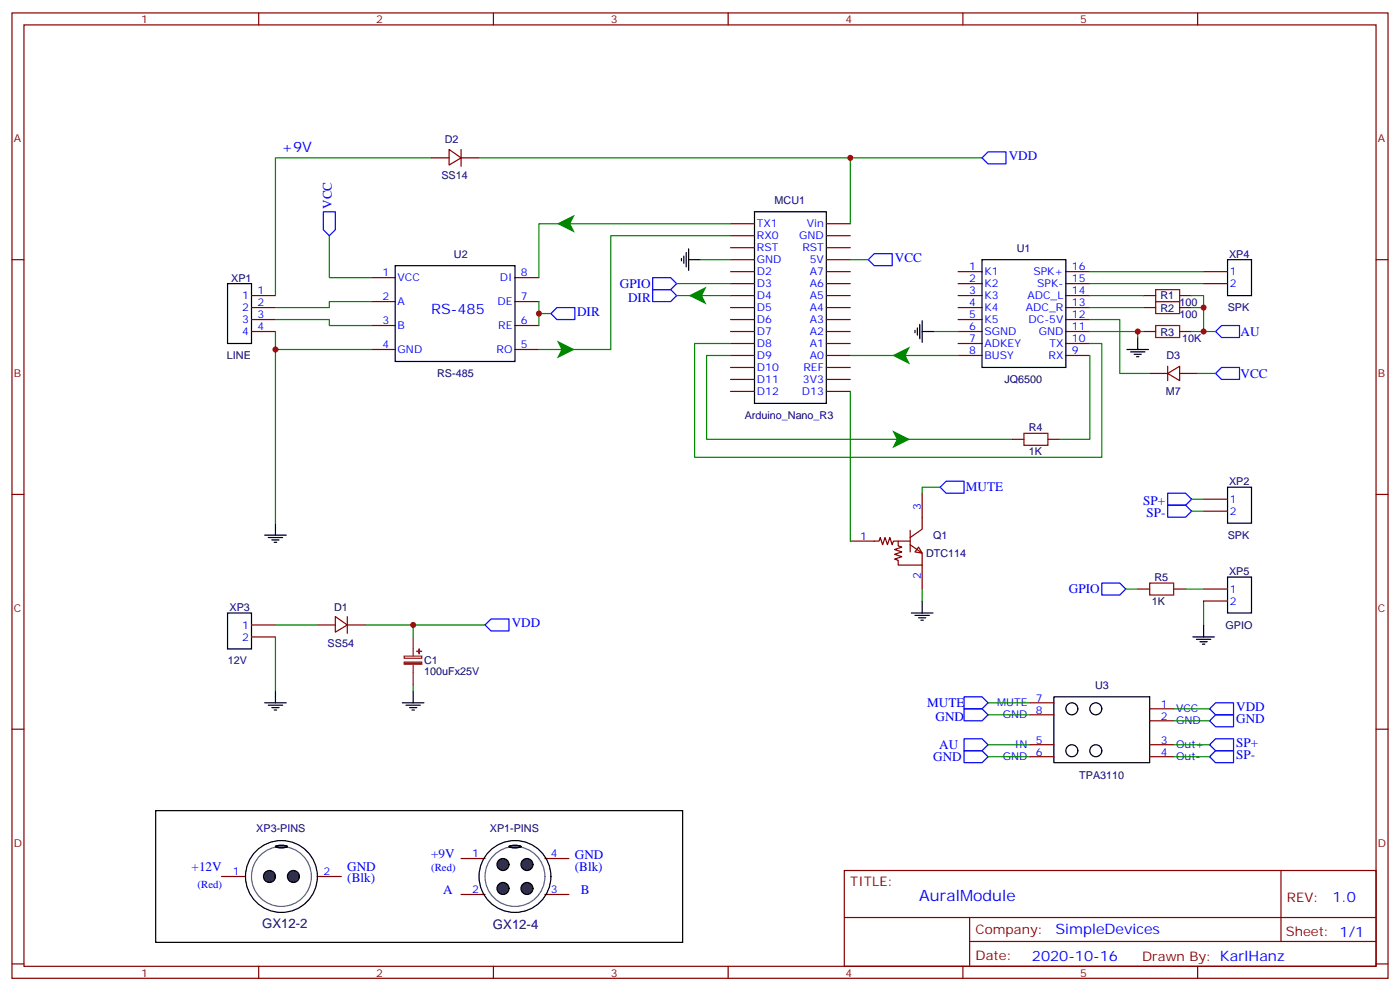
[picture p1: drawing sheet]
<svg xmlns="http://www.w3.org/2000/svg" width="412mm" height="292mm" viewBox="0 0 412 292" stroke-linecap="round" stroke-linejoin="round" font-family="sans-serif">
<g fill="none" stroke="#870000" stroke-width=".35">
<path d="M3.5 3.8h405.4v284.3h-405.4zM7.1 7.3h398.2v277.3h-398.2zM76.2 3.8v3.5M145.3 3.8v3.5M214.5 3.8v3.5M283.6 3.8v3.5M352.8 3.8v3.5M3.5 76.5h3.6M215.2 76.5h7M215.2 65.9h7M215.2 69.4h7M215.2 73h7"/>
<path d="M243.4 76.5h7.1M243.4 65.9h7.1M243.4 69.4h7.1M243.4 73h7.1M405.3 76.5h3.6M74.1 87.1h7M74.1 90.6h7M74.1 94.1h7M74.1 97.6h7M109.4 81.8h7M109.4 88.8h7M109.4 95.9h7"/>
<path d="M151.7 81.8h7M151.7 88.8h7M151.7 95.9h7M215.2 80h7M215.2 83.5h7M215.2 87.1h7M215.2 90.6h7M215.2 94.1h7M215.2 97.6h7M243.4 80h7.1M243.4 83.5h7.1M243.4 87.1h7.1"/>
<path d="M243.4 90.6h7.1M243.4 94.1h7.1M243.4 97.6h7.1M109.4 102.9h7M151.7 102.9h7M215.2 101.2h7M215.2 104.7h7M215.2 108.2h7M215.2 111.8h7M215.2 115.3h7M243.4 101.2h7.1M243.4 104.7h7.1"/>
<path d="M243.4 108.2h7.1M243.4 111.8h7.1M243.4 115.3h7.1M3.5 145.6h3.6M405.3 145.6h3.6M3.5 214.8h3.6M405.3 214.8h3.6M135.8 252.9h7.1M160.5 252.9h7.1M248.7 256.4h156.6v28.2h-156.6zM377.3 256.4v20.9M135.8 263.5h7.1"/>
<path d="M160.5 263.5h7.1M248.7 270.2h156.5M285.6 277.3h119.6M285.6 270.2v14.2M3.5 283.9h3.6M76.2 284.6v3.5M145.3 284.6v3.5M214.5 284.6v3.5M283.6 284.6v3.5M352.8 284.6v3.5M405.3 283.9h3.6"/>
</g>
<path d="M116.4 78.2h35.3v28.3h-35.3zM222.2 62.4h21.2v56.4h-21.2zM67 83.5h7.1v17.7h-7.1z" fill="none" stroke="#000" stroke-width=".35"/>
<g fill="#333" stroke="#000" stroke-width=".35">
<circle cx="155.2" cy="254.6" r="1.76"/>
<circle cx="148.2" cy="254.6" r="1.76"/>
<circle cx="148.2" cy="261.7" r="1.76"/>
<circle cx="155.2" cy="261.7" r="1.76"/>
</g>
<circle cx="151.7" cy="258.2" r="8.8" fill="none" stroke="#666" stroke-width=".35"/>
<g fill="none" stroke="#000" stroke-width=".35">
<path d="M289.3 76.5h24.7v31.7h-24.7zM361.6 76.5h7.1v10.6h-7.1zM310.4 205.2h28.3v19.4h-28.3zM45.9 238.8h155.2v38.8h-155.2zM150 249.2a5.1 5.1 0 0 1 3.5 .1 4.6 4.6 0 0 1-3.6 0z"/>
<circle cx="315.7" cy="208.8" r="1.76"/>
<circle cx="322.8" cy="208.8" r="1.76"/>
<circle cx="315.7" cy="221.1" r="1.76"/>
<circle cx="322.8" cy="221.1" r="1.76"/>
<circle cx="151.7" cy="258.2" r="10.6"/>
</g>
<g fill="none" stroke="#870000" stroke-width=".35">
<path d="M282.2 97.6h7.1M282.2 94.1h7.1M282.2 90.6h7.1M282.2 87.1h7.1M282.2 83.5h7.1M282.2 80h7.1M314 97.6h7M314 94.1h7M314 90.6h7M314 87.1h7M314 83.5h7M314 80h7"/>
<path d="M354.5 83.5h7.1M354.5 80h7.1M282.2 104.7h7.1M282.2 101.2h7.1M314 104.7h7M314 101.2h7M303.4 219.4h7M303.4 210.5h7M303.4 207h7M338.7 208.8h7M338.7 212.3h7M338.7 219.4h7"/>
<path d="M303.4 222.9h7M338.7 222.9h7"/>
</g>
<path d="M215.2 65.9h-56.5v15.9M215.2 69.4h-35.3v33.5h-21.2M81.1 97.6v5.3h28.3M81.1 94.1h15.9v1.8h12.4M109.4 88.8h-12.4v1.8h-15.9M158.7 88.8v7.1M158.7 92.4h3.6" fill="none" stroke="#008700" stroke-width=".35"/>
<path d="M162.3 92.4l1.7-1.8h5.3v3.5h-5.3zM192.3 85.3h5.3l1.7 1.8-1.7 1.7h-5.3z" fill="none" stroke="#00f" stroke-width=".35"/>
<path d="M270.6 161.1l1 1.8-2.1-.3z" fill="#fff" stroke="#870000" stroke-width=".35"/>
<g fill="none" stroke="#870000" stroke-width=".35">
<path d="M127 46.5h5.3M132.3 44l3.5 2.5-3.5 2.1zM135.8 46.5h5.3M135.8 44v5M336.9 87.1h3.5M336.9 90.6h3.5M336.9 97.6h3.5M347.5 87.1h3.5M347.5 90.6h3.5M347.5 97.6h3.5M338.7 110h5.3M344 110l3.5-2.1v4.2z"/>
<path d="M344 107.9v4.2M347.5 110h5.3M298.1 129.4h3.5M308.7 129.4h3.5M250.5 159.4h8.4l.4-1.1 .7 2.1 .7-2.1 .7 2.1 .7-2.1 .7 2.1 .4-1h4.9M264.6 159.4v1.4l1 .3-2.1 .8 2.1 .7-2.1 .7 2.1 .7-2.1 .7 1.1 .3v1.4h7v-3.5l-3.5-2.5M268.1 156.2v6.4M271.6 145.3v10.6l-3.5 2.4M354.5 147h7.1M354.5 150.6h7.1M271.6 166.4v7.1M74.1 184.1h7"/>
<path d="M74.1 187.6h7M93.5 184.1h5.3M98.8 181.6l3.5 2.5-3.5 2.1zM102.3 184.1h5.3M102.3 181.6v4.9M65.3 258.2h7M93.5 258.2h7"/>
</g>
<g fill="none" stroke="#00f" stroke-width=".35">
<path d="M291 44.7h5.3v3.6h-5.3l-1.7-1.8zM95.2 62.4h3.6v5.3l-1.8 1.7-1.8-1.7zM255.8 76.5l1.7-1.8h5.3v3.5h-5.3zM358.1 97.6l1.7-1.7h5.3v3.5h-5.3zM358.1 110l1.7-1.8h5.3v3.6h-5.3zM276.9 143.5l1.8-1.8h5.3v3.6h-5.3zM344 145.3h5.2l1.8 1.7-1.8 1.8h-5.2zM344 148.8h5.2l1.8 1.8-1.8 1.7h-5.2zM142.9 184.1l1.7-1.8h5.3v3.5h-5.3zM284 205.2h5.3l1.7 1.8-1.7 1.8h-5.3zM284 208.8h5.3l1.7 1.7-1.7 1.8h-5.3zM284 217.6h5.3l1.7 1.8-1.7 1.7h-5.3z"/>
<path d="M356.3 208.8l1.8-1.8h5.3v3.5h-5.3zM356.3 212.3l1.8-1.8h5.3v3.6h-5.3zM356.3 219.4l1.8-1.8h5.3v3.5h-5.3zM284 221.1h5.3l1.7 1.8-1.7 1.7h-5.3zM356.3 222.9l1.8-1.8h5.3v3.5h-5.3z"/>
</g>
<g fill="none" stroke="#008700" stroke-width=".35">
<path d="M127 46.5h-45.9v40.6M141.1 46.5h109.4v19.4M250.5 46.5h38.8M97 69.4v12.4h12.4M206.4 76.5h8.8M250.5 76.5h5.3M199.3 87.1h15.9M275.2 97.6h7M321 97.6h14.1v1.8M321 94.1h8.8v15.9h8.9M321 80h33.5M321 83.5h33.5"/>
<path d="M321 87.1h15.9M321 90.6h15.9M335.1 97.6h1.8M351 87.1h3.5v3.5h-3.5M354.5 90.6v7h-3.5M354.5 97.6h3.6M81.1 102.9v51.2M215.2 104.7h-7.1v24.7h90M215.2 101.2h-10.6v33.5h120v-33.5h-3.6M250.5 115.3v44.1M250.5 104.7h31.7M321 104.7v24.7h-8.8"/>
<path d="M352.8 110h5.3M351 147h3.5M351 150.6h3.5M81.1 187.6v15.9M81.1 184.1h12.4M107.6 184.1h35.3M121.7 184.1v3.5M121.7 201.7v1.8M291 219.4h12.4M291 210.5h12.4M291 207h12.4M345.7 208.8h10.6"/>
<path d="M345.7 212.3h10.6M345.7 219.4h10.6M291 222.9h12.4M345.7 222.9h10.6"/>
</g>
<g fill="none" stroke="#000" stroke-width=".35">
<path d="M200.7 76.1v.7M201.4 75.4v2.1M202.1 74.4v4.2M202.8 76.5h3.6M202.8 73.3v6.4M269.5 97.3v.7M270.2 96.6v2.1M270.9 95.5v4.3M271.6 94.5v6.3M271.6 97.6h3.6M335.1 99.4v3.5M332 102.9h6.3"/>
<path d="M333 103.6h4.3M334.1 104.4h2.1M334.8 105.1h.7M78 157.6h6.3M79 158.3h4.3M80.1 159h2.1M80.8 159.7h.7M81.1 154.1v3.5M361.6 143.5h7.1v10.6h-7.1zM271.6 177v3.6M67 180.6h7.1v10.5h-7.1zM268.5 180.6h6.3"/>
<path d="M269.5 181.3h4.3M270.6 182h2.1M271.3 182.7h.7M78 207h6.3M79 207.7h4.3M80.1 208.4h2.1M80.8 209.1h.7M81.1 203.5v3.5M118.5 207h6.4M119.6 207.7h4.2M120.6 208.4h2.2M121.4 209.1h.7"/>
<path d="M121.7 203.5v3.5"/>
</g>
<path d="M340.4 85.3h7.1v3.5h-7.1zM340.4 88.8h7.1v3.6h-7.1zM340.4 95.9h7.1v3.5h-7.1zM301.6 127.6h7.1v3.6h-7.1z" fill="none" stroke="#a10000" stroke-width=".35"/>
<path d="M119.1 193.3h5.1v.6h-5.1zM121.7 187.6v5.7M121.7 195.7v6" fill="none" stroke="#8c2424" stroke-width=".35"/>
<g fill="#8c2424" stroke="#8c2424" stroke-width=".35">
<path d="M119.1 195h5.1v.7h-5.1z"/>
<path d="M122.8 191.8l1.4 .1z"/>
<path d="M123.4 191.1l.1 1.4z"/>
</g>
<g fill="#333" stroke="#000" stroke-width=".35">
<circle cx="86.4" cy="258.2" r="1.76"/>
<circle cx="79.4" cy="258.2" r="1.76"/>
</g>
<circle cx="82.9" cy="258.2" r="8.8" fill="none" stroke="#666" stroke-width=".35"/>
<g fill="none" stroke="#000" stroke-width=".35">
<path d="M361.6 170h7.1v10.6h-7.1zM351.4 187.6h6.3M352.4 188.3h4.3M353.5 189h2.1M354.2 189.7h.7M354.5 184.1v3.5M81.2 249.2a5.1 5.1 0 0 1 3.5 .1 4.6 4.6 0 0 1-3.6 0z"/>
<circle cx="82.9" cy="258.2" r="10.6"/>
</g>
<path d="M199.3 83.5h15.9M276.9 143.5h-5.3v1.8M271.6 173.5v3.5M331.6 173.5h3.5M349.2 173.5h5.3M354.5 177v7.1" fill="none" stroke="#008700" stroke-width=".35"/>
<path d="M192.3 81.8h5.3l1.7 1.7-1.7 1.8h-5.3zM324.6 171.7h5.2l1.8 1.8-1.8 1.8h-5.2z" fill="none" stroke="#00f" stroke-width=".35"/>
<path d="M335.1 173.5h3.6M345.7 173.5h3.5M354.5 173.5h7.1M354.5 177h7.1" fill="none" stroke="#870000" stroke-width=".35"/>
<path d="M338.7 171.7h7v3.6h-7z" fill="none" stroke="#a10000" stroke-width=".35"/>
<g fill="#060">
<path d="M262.8 104.7l5.3-2.6-1.3 2.6 1.3 2.7z"/>
<path d="M202.8 87.1l5.3-2.7-1.3 2.7 1.3 2.6z"/>
<path d="M262.8 126.8l5.3 2.6-5.3 2.6 1.3-2.6z"/>
<path d="M164 65.9l5.3-2.6-1.3 2.6 1.3 2.6z"/>
<path d="M164 100.3l5.3 2.6-5.3 2.7 1.4-2.7z"/>
</g>
<g fill="#c00">
<circle cx="158.8" cy="92.4" r=".88"/>
<circle cx="354.5" cy="90.6" r=".88"/>
<circle cx="354.5" cy="97.6" r=".88"/>
<circle cx="335.1" cy="97.6" r=".88"/>
<circle cx="81.1" cy="102.9" r=".88"/>
<circle cx="250.5" cy="46.5" r=".88"/>
<circle cx="121.7" cy="184.1" r=".88"/>
</g>
<text font-size="4.6" fill="#00f" x="270.8" y="265.4">AuralModule</text>
<g font-size="4.2" fill="#00f">
<text x="82.9" y="44.7">+9V</text>
<text x="127" y="92.4">RS-485</text>
<text x="392.5" y="265.7">1.0</text>
<text x="310.9" y="275.2">SimpleDevices</text>
<text x="304" y="283">2020-10-16</text>
</g>
<g font-size="3.9" fill="#00f">
<text x="297.1" y="47.2">VDD</text>
<text x="97.7" y="61.6" transform="rotate(-90 97.7 61.6)">VCC</text>
<text x="263.6" y="77.2">VCC</text>
<text x="182.6" y="84.8">GPIO</text>
<text x="185" y="88.8">DIR</text>
<text x="170" y="93.2">DIR</text>
<text x="365.4" y="98.9">AU</text>
<text x="365.4" y="111.2">VCC</text>
<text x="284.5" y="144.6">MUTE</text>
<text x="336.7" y="148.9">SP+</text>
<text x="337.7" y="152.4">SP-</text>
<text x="314.9" y="174.7">GPIO</text>
<text x="150.7" y="184.8">VDD</text>
<text x="273.1" y="208.3">MUTE</text>
<text x="364.2" y="209.5">VDD</text>
<text x="275.6" y="212.4">GND</text>
<text x="364.2" y="213">GND</text>
<text x="276.7" y="220.7">AU</text>
<text x="364.2" y="220.1">SP+</text>
<text x="274.9" y="224.2">GND</text>
<text x="364.2" y="223.6">SP-</text>
<text x="56.4" y="256.4">+12V</text>
<text x="102.3" y="256.4">GND</text>
<text x="127" y="252.7">+9V</text>
<text x="169.3" y="256.4">(Blk)</text>
<text x="169.3" y="252.9">GND</text>
<text x="102.3" y="259.9">(Blk)</text>
<text x="130.5" y="263.5">A</text>
<text x="171.1" y="263.5">B</text>
</g>
<g font-size="3.9" fill="#800">
<text x="250.5" y="261">TITLE:</text>
<text x="379.1" y="265.7">REV:</text>
<text x="287.4" y="275.2">Company:</text>
<text x="378.7" y="275.8">Sheet: 1/1</text>
<text x="287.4" y="282.9">Date:</text>
<text x="336.4" y="282.9">Drawn By: KarlHanz</text>
</g>
<g font-size="3.9" fill="#000080">
<text x="77.2" y="273.4">GX12-2</text>
<text x="145.2" y="273.6">GX12-4</text>
</g>
<g font-size="3.2" fill="#800">
<text x="41.6" y="6.8">1</text>
<text x="110.8" y="6.8">2</text>
<text x="179.9" y="6.8">3</text>
<text x="249.1" y="6.8">4</text>
<text x="318.2" y="6.8">5</text>
<text x="4.1" y="41.9">A</text>
<text x="405.9" y="41.9">A</text>
<text x="4.1" y="111.1">B</text>
<text x="405.9" y="111.1">B</text>
<text x="4.1" y="180.2">C</text>
<text x="405.9" y="180.2">C</text>
<text x="4.1" y="249.3">D</text>
<text x="405.9" y="249.3">D</text>
<text x="41.6" y="287.6">1</text>
<text x="110.8" y="287.6">2</text>
<text x="179.9" y="287.6">3</text>
<text x="249.1" y="287.6">4</text>
<text x="318.2" y="287.6">5</text>
</g>
<g font-size="3.2" fill="#000080">
<text x="131" y="42.3">D2</text>
<text x="130" y="52.8">SS14</text>
<text x="228.2" y="60">MCU1</text>
<text x="133.7" y="75.9">U2</text>
<text x="299.5" y="74.1">U1</text>
<text x="362.1" y="75.9">XP4</text>
<text x="68.1" y="83">XP1</text>
<text x="341.9" y="88.2">R1</text>
<text x="341.9" y="91.8">R2</text>
<text x="347.5" y="90">100</text>
<text x="347.5" y="93.5">100</text>
<text x="361.7" y="91.7">SPK</text>
<text x="341.9" y="98.8">R3</text>
<text x="348.3" y="100.6">10K</text>
<text x="66.9" y="105.8">LINE</text>
<text x="343.6" y="105.9">D3</text>
<text x="128.8" y="111.1">RS-485</text>
<text x="295.9" y="112.9">JQ6500</text>
<text x="343.4" y="116.4">M7</text>
<text x="219.4" y="123.4">Arduino_Nano_R3</text>
<text x="303.1" y="127">R4</text>
<text x="303.1" y="134.1">1K</text>
<text x="362.1" y="142.9">XP2</text>
<text x="274.9" y="158.8">Q1</text>
<text x="361.7" y="158.8">SPK</text>
<text x="272.8" y="164">DTC114</text>
<text x="340.1" y="171.1">R5</text>
<text x="362.1" y="169.3">XP5</text>
<text x="67.6" y="179.8">XP3</text>
<text x="98.4" y="179.8">D1</text>
<text x="339.3" y="178.2">1K</text>
<text x="361" y="185.2">GPIO</text>
<text x="96.5" y="190.4">SS54</text>
<text x="67.1" y="195.7">12V</text>
<text x="125" y="195.7">C1</text>
<text x="125" y="198.9">100uFx25V</text>
<text x="322.6" y="202.9">U3</text>
<text x="317.9" y="229.3">TPA3110</text>
<text x="75.5" y="245.2">XP3-PINS</text>
<text x="144.3" y="245.2">XP1-PINS</text>
</g>
<g font-size="3.2" fill="#00f">
<text x="223" y="70.5">RX0</text>
<text x="223" y="67">TX1</text>
<text x="235.4" y="70.5">GND</text>
<text x="237.7" y="67">Vin</text>
<text x="223" y="77.5">GND</text>
<text x="223" y="74">RST</text>
<text x="236.4" y="74">RST</text>
<text x="238.5" y="77.5">5V</text>
<text x="112.6" y="81.4">1</text>
<text x="117.1" y="82.8">VCC</text>
<text x="147.2" y="82.8">DI</text>
<text x="153.5" y="81.4">8</text>
<text x="223" y="81.1">D2</text>
<text x="238.5" y="81.1">A7</text>
<text x="285.5" y="83.2">2</text>
<text x="285.5" y="79.7">1</text>
<text x="290" y="81.1">K1</text>
<text x="304.4" y="81.1">SPK+</text>
<text x="315.7" y="79.7">16</text>
<text x="315.7" y="83.2">15</text>
<text x="362.3" y="81.1">1</text>
<text x="71.4" y="88.1">1</text>
<text x="75.8" y="86.7">1</text>
<text x="112.6" y="88.5">2</text>
<text x="117.1" y="89.9">A</text>
<text x="146.5" y="89.9">DE</text>
<text x="153.5" y="88.5">7</text>
<text x="223" y="88.1">D4</text>
<text x="223" y="84.6">D3</text>
<text x="238.5" y="84.6">A6</text>
<text x="238.5" y="88.1">A5</text>
<text x="285.5" y="86.7">3</text>
<text x="290" y="88.1">K3</text>
<text x="290" y="84.6">K2</text>
<text x="302.7" y="88.1">ADC_L</text>
<text x="305.5" y="84.6">SPK-</text>
<text x="315.7" y="86.7">14</text>
<text x="362.3" y="84.6">2</text>
<text x="71.4" y="91.7">2</text>
<text x="71.4" y="95.2">3</text>
<text x="75.8" y="90.2">2</text>
<text x="75.8" y="93.8">3</text>
<text x="112.6" y="95.5">3</text>
<text x="153.5" y="95.5">6</text>
<text x="223" y="95.2">D6</text>
<text x="223" y="91.7">D5</text>
<text x="238.5" y="91.7">A4</text>
<text x="238.5" y="95.2">A3</text>
<text x="285.5" y="93.8">5</text>
<text x="285.5" y="90.2">4</text>
<text x="290" y="95.2">K5</text>
<text x="290" y="91.7">K4</text>
<text x="302.2" y="91.7">ADC_R</text>
<text x="303" y="95.2">DC-5V</text>
<text x="315.7" y="90.2">13</text>
<text x="315.7" y="93.8">12</text>
<text x="71.4" y="98.7">4</text>
<text x="75.8" y="97.3">4</text>
<text x="117.1" y="96.9">B</text>
<text x="146.8" y="96.9">RE</text>
<text x="223" y="98.7">D7</text>
<text x="238.5" y="98.7">A2</text>
<text x="285.5" y="100.8">7</text>
<text x="285.5" y="97.3">6</text>
<text x="290" y="98.7">SGND</text>
<text x="306" y="98.7">GND</text>
<text x="315.7" y="97.3">11</text>
<text x="315.7" y="100.8">10</text>
<text x="112.6" y="102.6">4</text>
<text x="117.1" y="104">GND</text>
<text x="146.3" y="104">RO</text>
<text x="153.5" y="102.6">5</text>
<text x="223" y="105.8">D9</text>
<text x="223" y="102.2">D8</text>
<text x="238.5" y="102.2">A1</text>
<text x="238.5" y="105.8">A0</text>
<text x="285.5" y="104.4">8</text>
<text x="290" y="105.8">BUSY</text>
<text x="290" y="102.2">ADKEY</text>
<text x="308.9" y="105.8">RX</text>
<text x="309.1" y="102.2">TX</text>
<text x="315.7" y="104.4">9</text>
<text x="223" y="112.8">D11</text>
<text x="223" y="109.3">D10</text>
<text x="236.5" y="112.8">3V3</text>
<text x="236.7" y="109.3">REF</text>
<text x="223" y="116.3">D12</text>
<text x="236.2" y="116.3">D13</text>
<text x="362.3" y="148.1">1</text>
<text x="271.3" y="150.2" transform="rotate(-90 271.3 150.2)">3</text>
<text x="362.3" y="151.6">2</text>
<text x="253.4" y="159">1</text>
<text x="271.3" y="170.6" transform="rotate(-90 271.3 170.6)">2</text>
<text x="362.3" y="174.6">1</text>
<text x="362.3" y="178.1">2</text>
<text x="71.4" y="185.1">1</text>
<text x="71.4" y="188.7">2</text>
<text x="293.7" y="208.1">MUTE</text>
<text x="305.2" y="206.7">7</text>
<text x="341.9" y="208.4">1</text>
<text x="346.4" y="209.8">VCC</text>
<text x="295.4" y="211.6">GND</text>
<text x="305.2" y="210.2">8</text>
<text x="341.9" y="211.9">2</text>
<text x="346.4" y="213.4">GND</text>
<text x="299" y="220.4">IN</text>
<text x="305.2" y="219">5</text>
<text x="341.9" y="219">3</text>
<text x="346.4" y="220.4">Out+</text>
<text x="295.4" y="223.9">GND</text>
<text x="305.2" y="222.5">6</text>
<text x="341.9" y="222.5">4</text>
<text x="346.4" y="223.9">Out-</text>
<text x="68.5" y="257.8">1</text>
<text x="95.2" y="257.8">2</text>
<text x="127" y="256.4">(Red)</text>
<text x="139.1" y="252.5">1</text>
<text x="162.3" y="252.5">4</text>
<text x="58.2" y="261.7">(Red)</text>
<text x="139.1" y="263.1">2</text>
<text x="162.3" y="263.1">3</text>
</g>
</svg>
